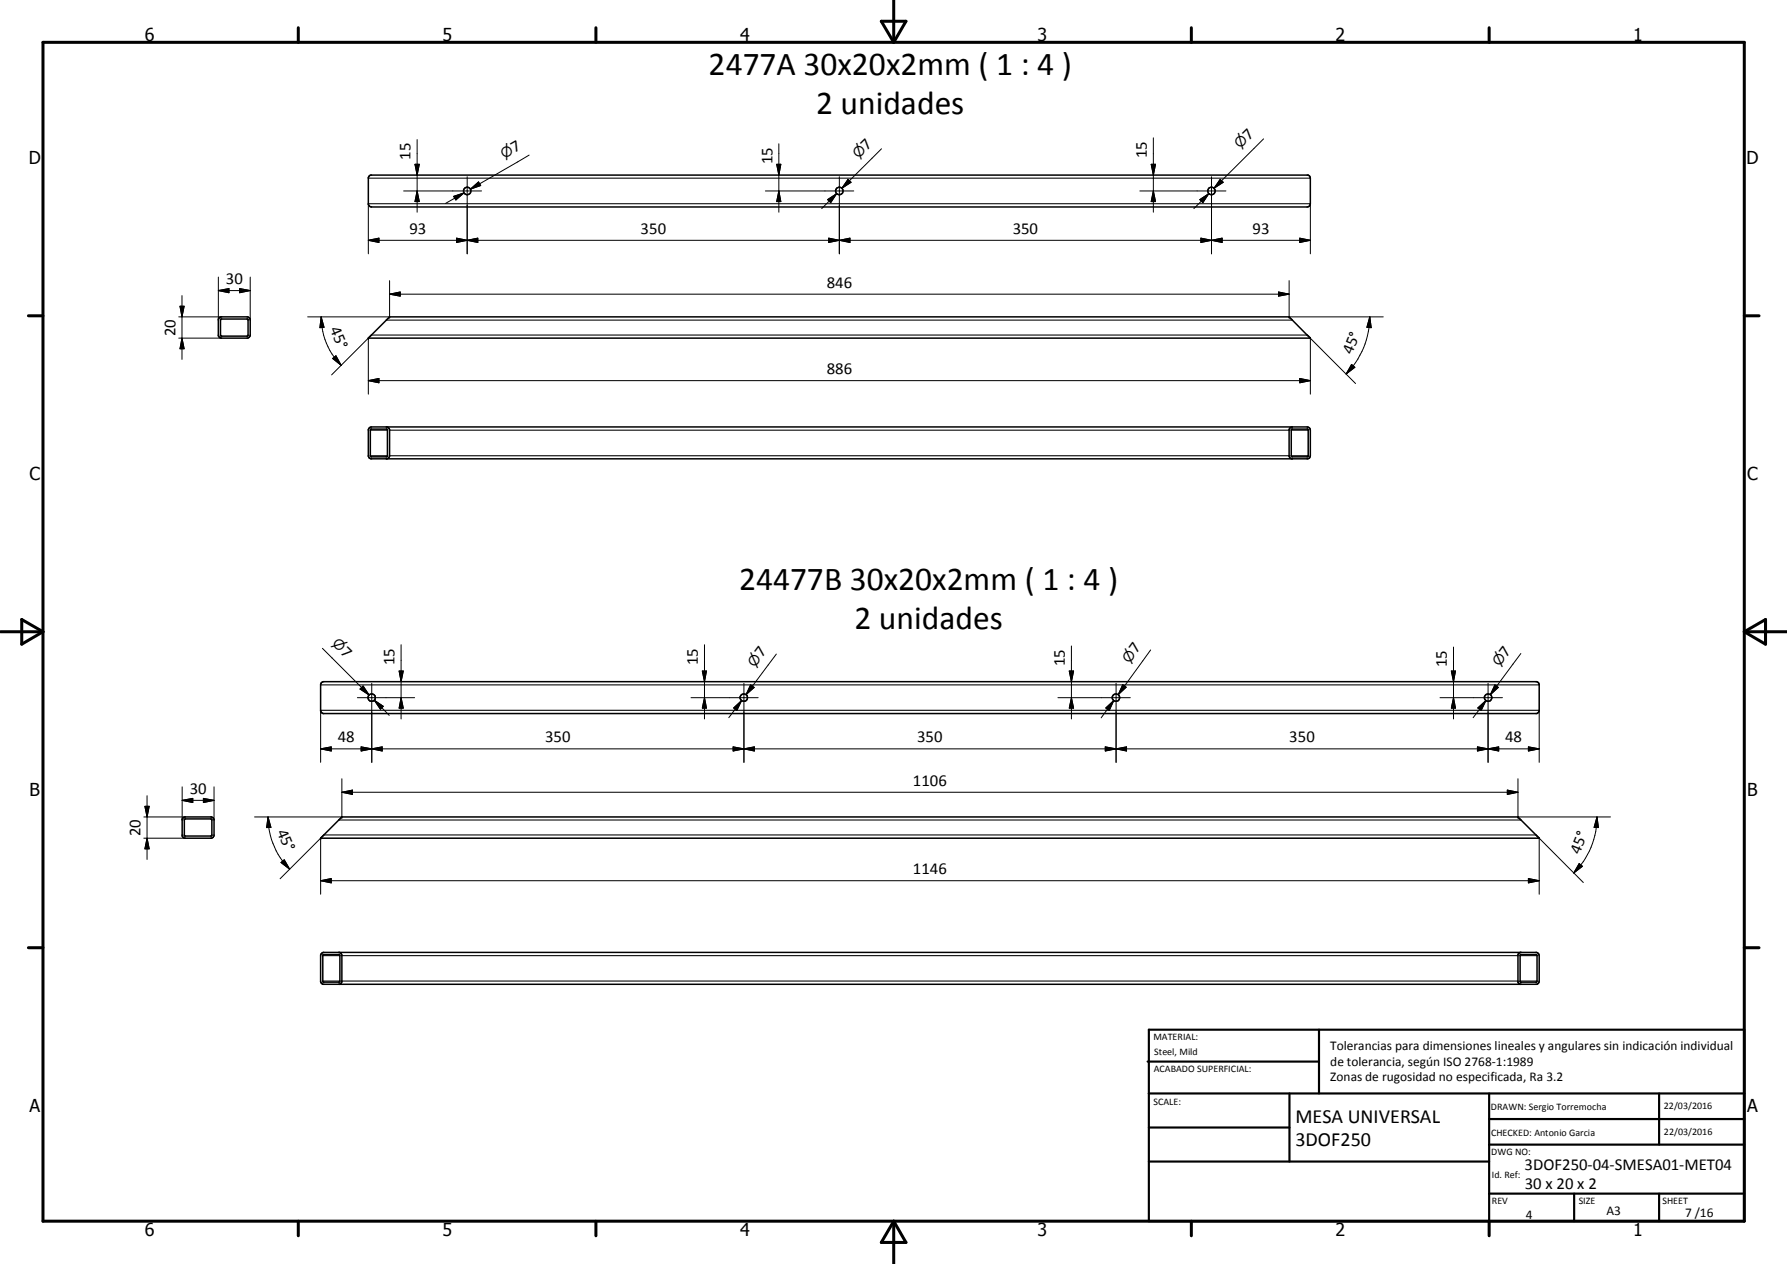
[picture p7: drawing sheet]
<svg xmlns="http://www.w3.org/2000/svg" width="420mm" height="297mm" viewBox="0 0 420 297" stroke-linecap="round" stroke-linejoin="round" font-family="sans-serif">
<g fill="none" stroke="#000" stroke-width=".35">
<path d="M86.8 41.4l.4-.3h220.3l.4 .3 .2 .5v6l-.3 .6-.5 .1h-220l-.4-.1-.3-.5v-6.3zM51.6 74.6l.3-.1h6.5l.4 .6-.1 3.9-.5 .5h-6.3l-.3-.2-.3-.4v-3.8zM52 75h6.2l.1 .1v3.7l-.2 .2-6.2-.1-.1-3.8zM86.6 79.5l5-5h211.5l5 5zM86.8 100.6l.5-.3h220l.5 .2 .3 .6v6l-.2 .5-.4 .2h-220.3l-.4-.2-.2-.4v-6.3zM87.2 100.9h3.8l.1 .1v6.2l-.1 .1h-3.8zM90.8 100.3l.5 .2 .3 .4v6.3l-.2 .4-.4 .2M91 100.8v.1M303.7 100.8h3.7l.2 .2-.1 6.3-3.6 .1-.3-.2v-6.2zM303.7 100.8v.1M303.9 100.3a.74 .74 0 0 0-.8 .6v6.3l.2 .5 .4 .1M75.6 160.4l.4-.2h285.3a.74 .74 0 0 1 .6 .8v5.9l-.2 .5-.4 .3h-285.3l-.6-.6v-6.3z"/>
<path d="M43.1 192.2l.3-.2h6.3l.4 .2 .2 .4-.1 4-.5 .4h-6.3l-.3-.2-.3-.4v-3.8zM43.4 192.5h6.3l.1 .1v3.7l-.1 .2h-6.2l-.2-.2zM361.9 197l-5-5h-276.5l-5 5h286.5M75.6 224.1l.4-.3h285.3l.4 .3 .2 .5v5.9l-.2 .6-.4 .2h-285.3l-.6-.5v-6.4zM76 224.3h3.7l.2 .2-.1 6.3h-3.8l-.1-.1v-6.2zM79.8 223.8l.6 .6v6.4l-.6 .5M357.5 223.8l-.6 .6v6.4l.1 .3 .5 .2M357.5 224.3h3.7l.1 .2v6.3h-3.8l-.1-6.3z"/>
<circle cx="109.9" cy="44.9" r=".88"/>
<circle cx="197.3" cy="44.9" r=".89"/>
<circle cx="284.8" cy="44.9" r=".88"/>
<circle cx="87.4" cy="163.9" r=".88"/>
<circle cx="174.9" cy="163.9" r=".87"/>
<circle cx="262.4" cy="163.9" r=".87"/>
<circle cx="349.9" cy="163.9" r=".87"/>
</g>
<g fill="#000">
<circle cx="86.6" cy="79.5" r=".18"/>
<circle cx="91.6" cy="74.5" r=".18"/>
<circle cx="303.1" cy="74.5" r=".18"/>
<circle cx="75.4" cy="197" r=".18"/>
<circle cx="80.4" cy="192" r=".18"/>
<circle cx="356.9" cy="192" r=".18"/>
</g>
<g fill="none" stroke="#000" stroke-width=".25">
<path d="M86.6 41.9h221.5M86.6 47.9h221.5M87.3 78.7h220M90.8 75.2h213.1M87.1 101.1h4M87.1 107.1h4M91.6 101.1h211.5M91.6 107.1h211.5M303.6 101.1h4M303.6 107.1h4M75.4 161h286.5M75.4 166.9h286.5"/>
<path d="M76.1 196.2h285M79.7 192.7h277.9M75.9 230.5h4M75.9 224.6h4M80.4 230.5h276.5M80.4 224.6h276.5M357.4 230.5h4M357.4 224.6h4"/>
</g>
<g fill="none" stroke="#000" stroke-width=".71">
<path d="M10.1 9.9h400v277.1h-400zM70.1 6.5v3.4M140.1 6.5v3.4M207.2 5h5.8l-2.9 4.9zM210.1 0v9.9M280.1 6.5v3.4M350.1 6.5v3.4M6.7 74.2h3.4M410.1 74.2h3.5M.1 148.5h10M5.1 145.6l5 2.9-5 2.9zM410.1 148.5h10"/>
<path d="M410.1 148.5l5-2.9v5.8zM6.7 222.7h3.4M410.1 222.7h3.5M70.1 287v3.4M140.1 287v3.4M210.1 287v10M210.1 287l2.9 5h-5.8zM280.1 287v3.4M350.1 287v3.4"/>
</g>
<g fill="none" stroke="#000" stroke-width=".51">
<path d="M269.8 249.5h40.3M270.1 242h140v45h-140zM270.1 257h140M303.2 257v16M310.1 242v15M350.1 257v30M390.1 257v12M270.1 265h33.1M270.1 273h80M350.1 269h60M350.1 263h60M350.1 280.5h60"/>
<path d="M370.1 280.5v6.5M390.1 280.5v6.5"/>
</g>
<g fill="none" stroke="#000" stroke-width=".24">
<path d="M97.6 38.6h1l-.5 2.5zM98.1 32.8v17.1M124.4 36.4l-13.8 8M182.6 38.6h1l-.5 2.5zM183.1 33.8v16.1M207.3 35l-9.4 9.2M270.7 38.6h1l-.5 2.5zM271.2 32.4v17.5M297.1 32.6l-11.7 11.6M86.6 56.5l2.5-.5v1zM86.6 47.9v11.7M86.6 56.5h221.5"/>
<path d="M94.9 44.9h18.3M98.1 44.9l.5 2.5h-1zM106.7 46.1l2.4-.8-1.9 1.7zM107.3 56l2.5 .5-2.5 .5zM107.3 56l5 1v-1l-5 1zM109.1 45.3l-4.3 2.5M109.8 56.5l2.5-.5v1zM109.8 41.5v18.1M110.6 44.4l1.9-1.6 .5 .8zM112.8 43.2l-2.2 1.2M179.9 44.9h20.8M183.1 44.9l.5 2.5h-1z"/>
<path d="M194.6 46.9l2.1-1.4-1.4 2.1zM194.8 56l2.5 .5-2.5 .5zM194.8 56l5 1v-1l-5 1zM196.7 45.5l-3.5 3.5M197.3 56.5l2.5-.5v1zM197.3 41.5v18.1M199.4 42.2l.7 .6-2.2 1.4zM199.7 42.5l-1.8 1.7M268 44.9h20.2M271.2 44.9l.5 2.5h-1zM282.1 46.9l2.1-1.4-1.4 2.1zM282.4 56l2.4 .5-2.4 .5z"/>
<path d="M282.4 56l4.9 1v-1l-4.9 1zM284.2 45.5l-3.5 3.5M284.8 56.5l2.5-.5v1zM284.8 41.5v18.1M286.9 42.2l.7 .6-2.2 1.4zM287.2 42.5l-1.8 1.7M305.6 56l2.5 .5-2.5 .5zM308.1 47.9v11.7M42 79.5h10.1M42 74.5h10.1M42.3 72h1l-.5 2.5zM42.8 79.5l.5 2.5h-1z"/>
<path d="M42.8 69.5v15M51.3 68.3l2.5-.5v1zM51.3 68.3h7.5M51.3 65.1v10.1M56.3 67.8l2.5 .5-2.5 .5zM58.8 65.1v10.1M75.5 74.5l.7 2.4-1 .1zM75.5 74.5a16.1 16.1 0 0 0 4.7 11.4M86.6 79.5v13.1M87.3 78.7l-9.3 9.4M91.6 69.1l2.5-.5v1zM91.6 66v8.5h-19.3"/>
<path d="M91.6 69.1h211.5M300.6 68.6l2.5 .5-2.5 .5zM303.1 66v8.5h22.1M307.3 78.7l11.4 11.4M308.1 79.5v13.1M322.1 74.5l.3 2.5-1-.1zM322.1 74.5a19.1 19.1 0 0 1-5.6 13.4M78.2 84.2l.8-.6 1.2 2.3zM86.6 89.5l2.5-.6v1.1zM86.6 89.5h221.5M305.6 88.9l2.5 .6-2.5 .5zM317.8 85.6l.7 .7-2 1.6z"/>
<path d="M75.8 152.4l11 10.9M93.8 157.7h1l-.5 2.5zM94.3 151.5v17.5M165.1 157.7h1l-.5 2.5zM165.6 151.5v17.5M182.5 153.7l-7.1 9.5M251.4 157.7h1l-.5 2.5zM251.9 151.8v17.2M270.5 152.7l-7.6 10.5M341.2 157.7h1l-.5 2.5zM341.7 152.1v16.9M357.6 153.6l-7.2 9.6"/>
<path d="M75.4 176l2.5-.5v1zM75.4 166.9v12.3M75.4 176h286.5M84 164h13.5M84.7 161.9l.7-.7 1.4 2.1zM84.9 175.5l2.5 .5-2.5 .5zM85.4 161.2l1.4 2.1-2.1-1.4zM87.4 176l2.5-.5v1zM87.4 160.6v18.6M88 164.5l2.1 1.5-.7 .7zM88 164.5l3.5 3.6M94.3 164l.5 2.4h-1z"/>
<path d="M162.5 164h15.8M165.6 164l.5 2.4h-1zM172.4 175.5l2.5 .5-2.5 .5zM172.5 166.4l1.9-1.8-1.1 2.3zM174.4 164.6l-3 4.1M174.9 176l2.5-.5v1zM174.9 160.6v18.6M176.5 161l.8 .5-1.9 1.7zM176.9 161.2l-1.5 2M248.7 164h17.1M251.9 164l.5 2.4h-1zM259.9 175.5l2.5 .5-2.5 .5z"/>
<path d="M260 166.4l1.9-1.8-1.1 2.4zM261.9 164.6l-3 4.1M262.4 176l2.5-.5v1zM262.4 160.6v18.6M264 160.9l.8 .6-1.9 1.7zM264.4 161.2l-1.5 2M338.6 164h14.7M341.7 164l.5 2.4h-1zM347.4 175.5l2.5 .5-2.5 .5zM347.5 166.4l1.9-1.8-1.1 2.3zM349.4 164.6l-3 4.1M349.9 176l2.5-.5v1z"/>
<path d="M349.9 160.6v18.6M351.5 161l.8 .5-1.9 1.7zM351.9 161.2l-1.5 2M359.4 175.5l2.5 .5-2.5 .5zM361.9 166.9v12.3M33.8 197h9.8M33.8 192h9.8M34.1 189.5h1l-.5 2.5zM34.6 197l.5 2.5h-1zM34.6 187v15M42.8 188.1l2.5-.5v1zM42.8 188.1h7.5"/>
<path d="M42.8 184.9v7.8M47.8 187.6l2.5 .5-2.5 .5zM50.3 184.9v7.8M63 192l.7 2.4-1 .1zM63 192a17.4 17.4 0 0 0 5.1 12.3M75.4 197v13.1M76.1 196.2l-10.2 10.3M80.4 186.2l2.5-.5v1zM80.4 183v9h-20.6M80.4 186.2h276.5M354.4 185.7l2.5 .5-2.5 .5zM356.9 183v9h21.8"/>
<path d="M361.1 196.2l11.2 11.2M361.9 197v13.1M375.5 192l.3 2.5-1-.1zM375.5 192a18.4 18.4 0 0 1-5.5 13.1M66.1 202.7l.7-.6 1.3 2.2zM75.4 207l2.5-.5v1zM75.4 207h286.5M359.4 206.5l2.5 .5-2.5 .5zM371.3 202.9l.8 .7-2.1 1.5z"/>
</g>
<g fill="#000">
<path d="M97.6 38.6h1l-.5 2.5zM182.6 38.6h1l-.5 2.5zM270.7 38.6h1l-.5 2.5zM86.6 56.5l2.5-.5v1zM98.1 44.9l.5 2.5h-1zM106.7 46.1l2.4-.8-1.9 1.7zM107.3 56l2.5 .5-2.5 .5zM109.8 56.5l2.5-.5v1zM110.6 44.4l1.9-1.6 .5 .8zM183.1 44.9l.5 2.5h-1zM194.8 56l2.5 .5-2.5 .5zM194.6 46.9l2.1-1.4-1.4 2.1z"/>
<path d="M199.4 42.2l.7 .6-2.2 1.4zM197.3 56.5l2.5-.5v1zM271.2 44.9l.5 2.5h-1zM282.4 56l2.4 .5-2.4 .5zM282.1 46.9l2.1-1.4-1.4 2.1zM286.9 42.2l.7 .6-2.2 1.4zM284.8 56.5l2.5-.5v1zM305.6 56l2.5 .5-2.5 .5zM42.3 72h1l-.5 2.5zM51.3 68.3l2.5-.5v1zM56.3 67.8l2.5 .5-2.5 .5zM75.5 74.5l.7 2.4-1 .1z"/>
<path d="M91.6 69.1l2.5-.5v1zM300.6 68.6l2.5 .5-2.5 .5zM322.1 74.5l.3 2.5-1-.1zM42.8 79.5l.5 2.5h-1zM78.2 84.2l.8-.6 1.2 2.3zM86.6 89.5l2.5-.6v1.1zM305.6 88.9l2.5 .6-2.5 .5zM317.8 85.6l.7 .7-2 1.6zM93.8 157.7h1l-.5 2.5zM165.1 157.7h1l-.5 2.5zM251.4 157.7h1l-.5 2.5zM341.2 157.7h1l-.5 2.5z"/>
<path d="M75.4 176l2.5-.5v1zM85.4 161.2l1.4 2.1-2.1-1.4zM84.9 175.5l2.5 .5-2.5 .5zM87.4 176l2.5-.5v1zM88 164.5l2.1 1.5-.7 .7zM94.3 164l.5 2.4h-1zM165.6 164l.5 2.4h-1zM172.4 175.5l2.5 .5-2.5 .5zM172.5 166.4l1.9-1.8-1.1 2.3zM176.5 161l.8 .5-1.9 1.7zM174.9 176l2.5-.5v1zM251.9 164l.5 2.4h-1z"/>
<path d="M259.9 175.5l2.5 .5-2.5 .5zM260 166.4l1.9-1.8-1.1 2.4zM264 160.9l.8 .6-1.9 1.7zM262.4 176l2.5-.5v1zM341.7 164l.5 2.4h-1zM347.4 175.5l2.5 .5-2.5 .5zM347.5 166.4l1.9-1.8-1.1 2.3zM351.5 161l.8 .5-1.9 1.7zM349.9 176l2.5-.5v1zM359.4 175.5l2.5 .5-2.5 .5zM34.1 189.5h1l-.5 2.5zM34.6 197l.5 2.5h-1z"/>
<path d="M42.8 188.1l2.5-.5v1zM47.8 187.6l2.5 .5-2.5 .5zM63 192l.7 2.4-1 .1zM80.4 186.2l2.5-.5v1zM354.4 185.7l2.5 .5-2.5 .5zM375.5 192l.3 2.5-1-.1zM66.1 202.7l.7-.6 1.3 2.2zM75.4 207l2.5-.5v1zM359.4 206.5l2.5 .5-2.5 .5zM371.3 202.9l.8 .7-2.1 1.5z"/>
</g>
<g font-size="7.9">
<text x="166.6" y="17.7">2477A 30x20x2mm ( 1 : 4 )</text>
<text x="191.9" y="26.7">2 unidades</text>
<text x="173.8" y="138.7">24477B 30x20x2mm ( 1 : 4 )</text>
<text x="200.9" y="147.7">2 unidades</text>
</g>
<g font-size="4.7">
<text x="304.6" y="263.8">MESA UNIVERSAL</text>
<text x="304.6" y="269.2">3DOF250</text>
</g>
<g font-size="4.2">
<text x="34" y="9.6">6</text>
<text x="104" y="9.6">5</text>
<text x="174" y="9.6">4</text>
<text x="244" y="9.6">3</text>
<text x="314" y="9.6">2</text>
<text x="384" y="9.6">1</text>
<text x="6.8" y="38.7">D</text>
<text x="410.6" y="38.7">D</text>
<text x="7" y="112.9">C</text>
<text x="410.8" y="112.9">C</text>
<text x="7" y="187.1">B</text>
<text x="410.8" y="187.1">B</text>
<text x="7" y="261.4">A</text>
<text x="410.8" y="261.4">A</text>
<text x="34" y="290.4">6</text>
<text x="104" y="290.4">5</text>
<text x="174" y="290.4">4</text>
<text x="244" y="290.4">3</text>
<text x="314" y="290.4">2</text>
<text x="384" y="290.4">1</text>
</g>
<g font-size="3.9">
<text x="203.8" y="35.4" transform="rotate(-45 203.8 35.4)">7</text>
<text x="293.6" y="33.1" transform="rotate(-45 293.6 33.1)">7</text>
<text x="96.6" y="37.5" transform="rotate(-90 96.6 37.5)">15</text>
<text x="121" y="36" transform="rotate(-30 121 36)">7</text>
<text x="181.6" y="38.6" transform="rotate(-90 181.6 38.6)">15</text>
<text x="269.6" y="37.2" transform="rotate(-90 269.6 37.2)">15</text>
<text x="96.3" y="54.9">93</text>
<text x="150.6" y="54.9">350</text>
<text x="238.1" y="54.9">350</text>
<text x="294.5" y="54.9">93</text>
<text x="53.1" y="66.8">30</text>
<text x="194.4" y="67.6">846</text>
<text x="77.5" y="77.4" transform="rotate(68 77.5 77.4)">45°</text>
<text x="41.3" y="79" transform="rotate(-90 41.3 79)">20</text>
<text x="317.9" y="83.5" transform="rotate(-68 317.9 83.5)">45°</text>
<text x="194.4" y="87.9">886</text>
<text x="79.9" y="153.4" transform="rotate(45 79.9 153.4)">7</text>
<text x="179.2" y="154.6" transform="rotate(-53 179.2 154.6)">7</text>
<text x="267.2" y="153.7" transform="rotate(-54 267.2 153.7)">7</text>
<text x="354.2" y="154.5" transform="rotate(-53 354.2 154.5)">7</text>
<text x="92.8" y="156.3" transform="rotate(-90 92.8 156.3)">15</text>
<text x="164.1" y="156.3" transform="rotate(-90 164.1 156.3)">15</text>
<text x="250.4" y="156.5" transform="rotate(-90 250.4 156.5)">15</text>
<text x="340.2" y="156.8" transform="rotate(-90 340.2 156.8)">15</text>
<text x="79.4" y="174.4">48</text>
<text x="128.2" y="174.4">350</text>
<text x="215.6" y="174.4">350</text>
<text x="303.1" y="174.4">350</text>
<text x="353.9" y="174.4">48</text>
<text x="214.7" y="184.6">1106</text>
<text x="44.6" y="186.6">30</text>
<text x="33" y="196.5" transform="rotate(-90 33 196.5)">20</text>
<text x="65.1" y="195.5" transform="rotate(68 65.1 195.5)">45°</text>
<text x="371.3" y="200.8" transform="rotate(-68 371.3 200.8)">45°</text>
<text x="214.7" y="205.4">1146</text>
<text x="358.5" y="275">3DOF250-04-SMESA01-MET04</text>
<text x="358.5" y="279.4">30 x 20 x 2</text>
</g>
<g font-size="3.3">
<text x="291.6" y="35.1" transform="rotate(-45 291.6 35.1)">n</text>
<text x="118.6" y="37.4" transform="rotate(-30 118.6 37.4)">n</text>
<text x="201.8" y="37.4" transform="rotate(-45 201.8 37.4)">n</text>
<text x="77.9" y="151.4" transform="rotate(45 77.9 151.4)">n</text>
<text x="265.5" y="156" transform="rotate(-54 265.5 156)">n</text>
<text x="177.5" y="156.9" transform="rotate(-53 177.5 156.9)">n</text>
<text x="352.5" y="156.8" transform="rotate(-53 352.5 156.8)">n</text>
</g>
<g font-size="3.1">
<text x="312.7" y="246.8">Tolerancias para dimensiones lineales y angulares sin indicación individual</text>
<text x="312.7" y="250.4">de tolerancia, según ISO 2768-1:1989</text>
<text x="312.7" y="254">Zonas de rugosidad no especificada, Ra 3.2</text>
<text x="358.7" y="286.4">4</text>
<text x="377.7" y="285.6">A3</text>
<text x="396.2" y="285.9">7 /16</text>
</g>
<g font-size="2.4">
<text x="271.2" y="244.4">MATERIAL:</text>
<text x="271.3" y="252">ACABADO SUPERFICIAL:</text>
<text x="271.4" y="247.9">Steel, Mild</text>
<text x="271.2" y="259.7">SCALE:</text>
<text x="350.6" y="260.8">DRAWN: Sergio Torremocha</text>
<text x="391.2" y="260.6">22/03/2016</text>
<text x="350.6" y="267">CHECKED: Antonio Garcia</text>
<text x="391.2" y="266.7">22/03/2016</text>
<text x="350.6" y="271.4">DWG NO:</text>
<text x="350.8" y="276.9">Id. Ref:</text>
<text x="350.8" y="282.8">REV</text>
<text x="371.2" y="282.9">SIZE</text>
<text x="390.9" y="282.9">SHEET</text>
</g>
</svg>
